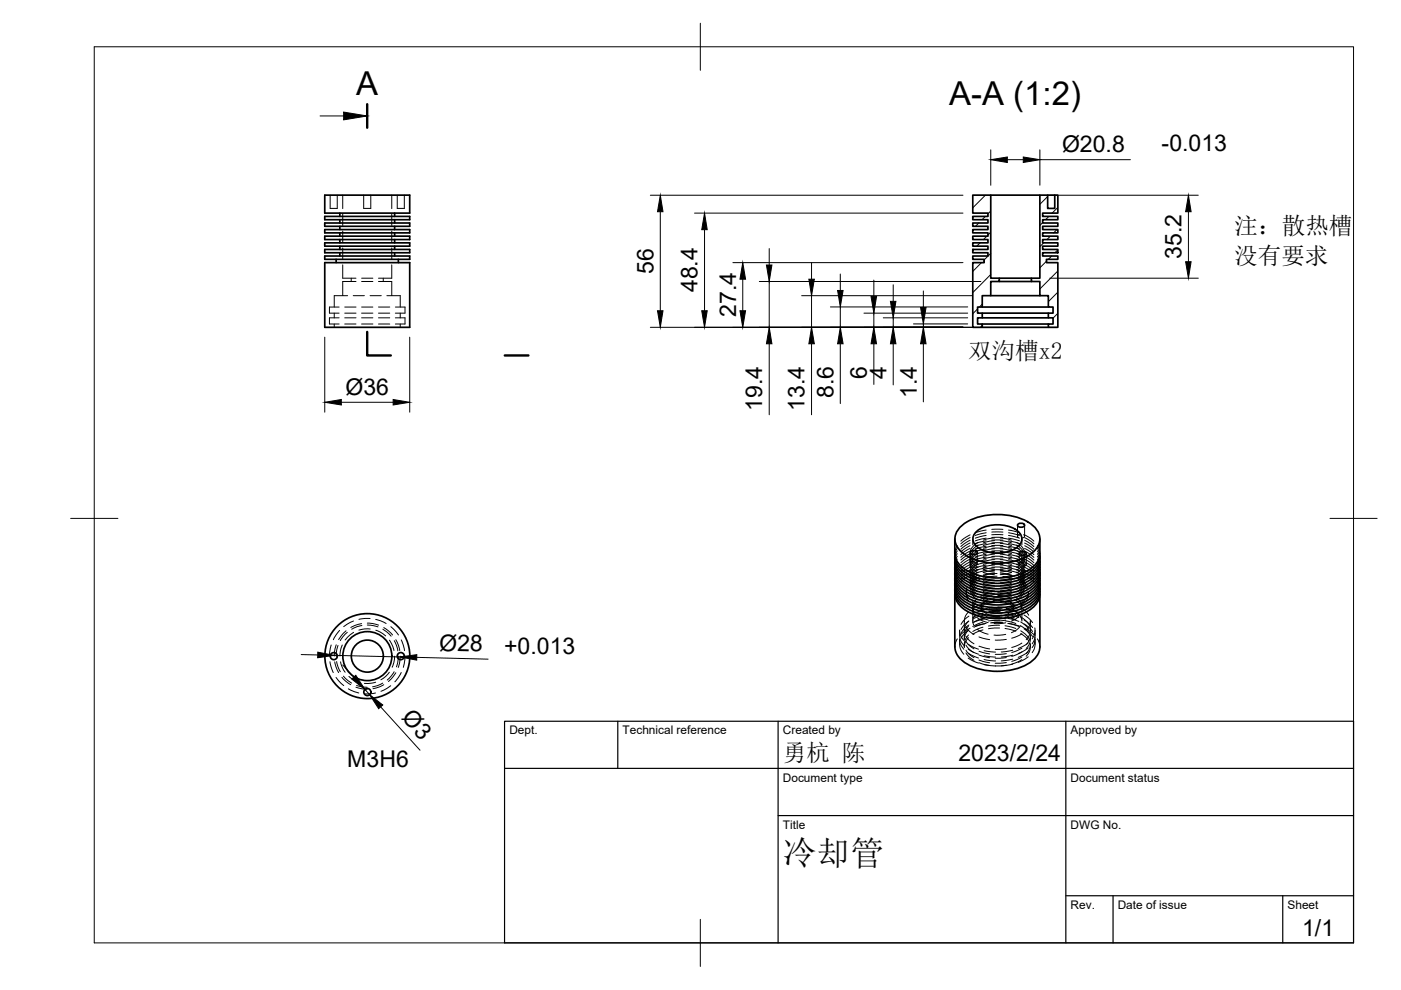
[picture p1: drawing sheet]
<svg xmlns="http://www.w3.org/2000/svg" width="297mm" height="210mm" viewBox="0 0 297 210" stroke-linecap="round" stroke-linejoin="round" font-family="sans-serif">
<!-- layer: Hidden -->
<g fill="none" stroke="#000" stroke-width=".21">
<path d="M70 41.4v2.8h1.5v-2.8M72.7 56.1v2.9h2.8M72.7 41.4v2.8M72.7 45.4v2.4M72.7 49v2.4M72.7 52.6v2.3M74.5 59v.7M75.5 59.7h-2.8v3M76.7 59.7h2.4M76.7 59h2.4M77.1 41.4v2.8h1.5v-2.8M80.2 59.7h2.9v3"/>
<path d="M81.3 59v.7M83.1 56.1v2.9h-2.9M83.1 41.4v2.8M83.1 45.4v2.4M83.1 49v2.4M83.1 52.6v2.3M84.2 41.4v2.8h1.5v-2.8M70.9 66.4v1M70.9 68.7v.7M71.9 67.4h-2.1v1.3h2.1M71.9 65.1h-2.1v1.3h2.1M73.1 68.7h2.4"/>
<path d="M73.1 67.4h2.4M73.1 66.4h2.4M73.1 65.1h2.4M73.7 62.7h-2.8v2.4M74.9 62.7h2.4M76.7 68.7h2.4M76.7 67.4h2.4M76.7 66.4h2.4M76.7 65.1h2.4M78.5 62.7h2.3M80.2 68.7h2.4M80.2 67.4h2.4"/>
<path d="M80.2 66.4h2.4M80.2 65.1h2.4M82 62.7h2.9v2.4M83.8 67.4h2.1v1.3h-2.1M83.8 65.1h2.1v1.3h-2.1M84.9 66.4v1M84.9 68.7v.7M202.9 119.7l-.4 1.4M202.9 118.5l-.4 1.5M202.9 117.4l-.4 1.4M202.9 116.2l-.4 1.5M203 119.1l-.4 .7-.2 1"/>
<path d="M203 118l-.4 .7-.2 1M203 116.8l-.4 .8-.2 .9M203 115.7l-.4 .7-.2 1M205.7 119.7v.5M205.7 119.7l-1 .6-1 .7M205.7 119.1l-2 1.4M205.7 118.6l-2 1.3M205.7 118l-2 1.3M205.7 117.4l-2 1.3M205.7 116.9l-2 1.3M205.7 116.3l-2 1.3M205.7 115.7l-2 1.3"/>
<path d="M205.7 115.1l-2 1.4M205.7 114.5l-2 1.4M205.7 114l-2 1.3M205.7 113.4l-2 1.3M205.7 117.2v2.3M205.7 119.7l.6 1 1 .7M205.7 119.1l.6 1 1 .8M205.7 118.5l.6 1 1 .8M205.7 118l.6 .9 1 .8M206.2 114.3v1.2M206.2 116.7v2.4M206.4 119h-.1a.42 .42 0 0 0-.5 .2 .42 .42 0 0 0 .1 .6"/>
<path d="M207 119.1a.44 .44 0 0 1 .1 .6 .44 .44 0 0 1-.6 .2M207.2 117.2v2.3M207.4 119.6l-1.2 .9a1.12 1.12 0 0 0 .1 1.9l1 .8M207.4 119l-1.2 .9-.4 .9M207.4 118.4l-1.2 .9-.4 .9M207.4 117.9l-1.2 .9-.4 .8M207.4 117.3l-1.2 .9-.4 .9M207.4 116.7l-1.2 .9-.4 .9M207.4 116.2l-1.2 .8-.4 .9M207.4 115.6l-1.2 .9-.4 .8M207.4 115l-1.2 .9-.4 .9M209.1 118.7l-2.3 .5"/>
<path d="M209.1 119.2l-2.3 .6M209.1 118.1l-2.3 .6M209.1 119.8l-2.3 .6M209.1 117.5l-2.3 .6M209.1 117l-2.3 .5M209.1 116.4l-2.3 .6M209.1 115.8l-2.3 .6M209.1 115.2l-2.3 .6M209.1 114.7l-2.3 .5M209.1 114.1l-2.3 .6M209.1 113.5l-2.3 .6M209.1 113l-2.3 .5"/>
<path d="M209.1 112.4l-2.3 .6M210.3 118.5h2.3M210.3 119.1h2.3M210.3 118h2.3M210.3 119.7h2.3M210.3 117.4h2.3M210.3 116.8h2.3M210.3 116.3h2.3M210.3 115.7h2.3M210.3 115.1h2.3M210.3 114.5h2.3M210.3 114h2.3"/>
<path d="M210.3 113.4h2.3M210.3 112.8h2.3M210.3 112.2h2.3M210.9 119.8l-2.4 .4 2.3 .5M210.9 119.2l-2.4 .5M210.9 118.7l-2.4 .4M210.9 118.1l-2.4 .4M210.9 117.5l-2.4 .5M210.9 116.9l-2.4 .5M210.9 116.3l-2.4 .5M210.9 115.8l-2.4 .4M210.9 115.2l-2.4 .5"/>
<path d="M210.9 114.6l-2.4 .5M210.9 114.1l-2.4 .4M212.1 119.8l2.4 .4-2.4 .5M212.1 119.2l2.4 .5M212.1 118.7l2.4 .4M212.1 118.1l2.4 .4M212.1 117.5l2.4 .5M212.1 116.9l2.4 .5M212.1 116.3l2.4 .5M212.1 115.8l2.4 .4M212.1 115.2l2.4 .5M212.1 114.6l2.4 .5"/>
<path d="M212.1 114.1l2.4 .4M213.8 118.7l2.4 .5M213.8 119.2l2.4 .6M213.8 118.1l2.4 .6M213.8 119.8l2.4 .6M213.8 117.5l2.4 .6M213.8 117l2.4 .5M213.8 116.4l2.4 .6M213.8 115.8l2.4 .6M213.8 115.2l2.4 .6M213.8 114.7l2.4 .5M213.8 114.1l2.4 .6"/>
<path d="M213.8 113.5l2.4 .6M213.8 113l2.4 .5M213.8 112.4l2.4 .6M215.6 119.6l1.1 1 .5 .8M215.6 119l1.1 1 .5 .8M215.6 118.5l1.1 .9 .5 .8M215.6 117.9l1.1 .9 .5 .8M215.6 117.3l1.1 1a.98 .98 0 0 1 .1 1.5l-1.2 1.1M215.6 116.7l1.1 1 .5 .8M215.6 116.2l1.1 .9 .5 .8M215.6 115.6l1.1 1 .5 .8M215.6 115l1.1 1 .5 .8"/>
<path d="M215.7 111.4v2.3M216.1 117.4v2.3M216.4 113.2a.43 .43 0 0 0-.6 .2 .43 .43 0 0 0 .1 .6M216.7 114.3v1.2M216.7 116.7v2.4M216.8 119.2h-.1a.42 .42 0 0 0-.5 .2 .42 .42 0 0 0 .1 .6M217 113.4a.44 .44 0 0 1 .1 .6 .44 .44 0 0 1-.5 .1M217.2 119.7l-.4 .7-1.2 1M217.2 118.5l-.7 1.1-.9 .7M217.2 118l-.7 1-.9 .7M217.2 119.7l1 .6 1 .7M217.2 118.6l1 .5 1 .8"/>
<path d="M217.2 117.4l1 .6 1 .8M217.2 116.3l2 1.3M217.2 115.1l2 1.4M217.2 114l2 1.3M217.2 111.4v2.3M217.3 119.1l1.9 1.4M217.3 118l1.9 1.3M217.3 116.9l1.9 1.3M217.3 115.7l1.9 1.3M217.3 114.5l1.9 1.4M217.3 113.4l1.9 1.3M217.3 117.4v.6"/>
<path d="M217.3 118.5v.6M217.3 119.7v.5M217.4 119.4a.43 .43 0 0 1 .1 .5 .43 .43 0 0 1-.6 .2M217.6 117.4v2.3M219.9 119.1l.4 .7 .2 1M219.9 118l.4 .7 .2 1M219.9 116.8l.4 .8 .2 .9M219.9 115.7l.4 .7 .2 1M220 119.7l.5 1.4M220 118.5l.5 1.5M220 117.4l.5 1.4M220 116.2l.5 1.5"/>
<path d="M70.2 136.8l-.4 2.3M71.3 136.7l-.3 .9-.1 1.5M71.7 136.9l-.3 .8-.1 1.4M72 133.7l-1.3 1.9M72.6 136.8l-.4 1.3-.1 1M73.4 133.7l-1.6 1.9M73.6 134.1l-.9 .9-.5 .8M75 131.7l-2.1 1.2M75 134.1l-.8 .5-1 1.1M76.7 132.2l-1.4 .4-.9 .4M76.7 132.6l-1 .3-1.1 .5M77.9 132.5l2.2 .4"/>
<path d="M77.9 132.1l1.1 .1 1.3 .3M78.5 131.1l-2.4 .2M78.5 133.4l-1.2-.1-1.2 .3M79.7 131.3l2.2 .9M79.7 133.6l1 .4 1.1 .8M81.2 133.4l1.7 1.5M81.4 133.1l1 .7 .8 .8M82.6 135.7l.7 1.4 .2 .8M82.9 132.9l1.6 1.7M83.6 135.8l.5 1.1 .2 1.1M83.7 139.1l-.2 1.4-.4 1M83.9 135.6l.6 1.3 .3 1"/>
<path d="M84.5 139.1l-.2 1.5-.2 .8M84.9 139.1l-.2 1.5-.3 .9M85.1 135.7l.7 2.3M85.9 139.1l-.4 2.4M202.9 122l-.4 1.4M202.9 123.1l-.4 1.4M202.9 120.8l-.4 1.5M202.9 124.2l-.4 1.5M203 122.5l-.4 .8-.2 .9M203 121.4l-.4 .7-.2 1M203 123.7l-.4 .7-.2 1M203 120.2l-.4 .8-.2 1"/>
<path d="M203 135.5l-.4 .7-.2 1M203.5 136.5a2.91 2.91 0 0 0 .8 2.2M203.5 135.5a2.91 2.91 0 0 0 .8 2.2M203.5 134.6a2.91 2.91 0 0 0 .8 2.2M203.5 133.6a2.91 2.91 0 0 0 .8 2.2M203.5 133.7v1M203.5 135.5v1.1M204.4 131.7v2M204.4 134.7v.8M204.4 136.6v.6M204.8 138.4l.7 1 1 .6M204.8 137.9l.7 .9 1 .6"/>
<path d="M204.8 136.8l.7 .9 1 .7M204.8 136l.7 .9 1 .7M204.8 134.9l.7 .9 1 .7M204.8 132.9l.7 1 1 .6M204.9 125.4v.6M205 124.6l-.1 .4a2.38 2.38 0 0 0 .5 1.9M205 125.1l-.1 .4a2.38 2.38 0 0 0 .5 2M205.3 139.5l2.2 1.1M205.3 138.5l2.2 1M205.3 137.6l2.2 1.1M205.3 136.6l2.2 1M205.3 135.2l-.6 .8-.3 1.3"/>
<path d="M205.3 134.6l-.6 .8-.3 1.3M205.3 133.6l-.6 .8-.3 1.3M205.3 132.8a2.78 2.78 0 0 0-.9 2M205.3 131.7l-.6 .8-.3 1.3M205.3 129.7a2.79 2.79 0 0 0-.9 2.1M205.4 133.6l-.8 .7-.8 1M205.4 132.5l-.8 .7-.8 1.1M205.4 131.7l-1.2 1.1-.4 .7M205.4 130.6l-.8 .7-.8 1.1M205.7 120.8v.6M205.7 122v.5M205.7 123.1v.6"/>
<path d="M205.7 124.2v.6M205.7 120.3l-2 1.3M205.7 120.9l-1 .5-1 .8M205.7 121.4l-2 1.4M205.7 122l-1 .5-1 .8M205.7 133.2l-2 1.3M205.7 124.8l.6 1 1 .8M205.7 123.7l.6 1 1 .7M205.7 125.4l.6 1 1 .8M205.7 123.1l.6 1 1 .8M205.7 122.5l.6 1 1 .8M205.7 122l.6 1 1 .7"/>
<path d="M205.7 120.8l.6 1 1 .8M205.7 120.3l.6 .9 1 .8M206.2 127.7l1.1 .7 1.2 .4M206.2 128.3l1.1 .6 1.2 .5M206.2 120.3v2.4M206.2 123.9v2.3M206.2 127.4v1.3M206.2 129.2v2.5M206.9 130.2l-.1 .1a1.89 1.89 0 0 0-.4 2.2M206.9 127.8l-.1 .1a1.89 1.89 0 0 0-.4 2.2M206.9 127.2l-.1 .1a1.89 1.89 0 0 0-.4 2.2M207.2 133.4l1.1 .7 1.2 .4"/>
<path d="M207.2 131l1.1 .6 1.2 .4M207.2 130.4l1.1 .6 1.2 .4M207.4 122.5l-1.2 .9a1.1 1.1 0 0 0 .1 1.9l1 .7M207.4 121.3l-1.2 .9-.4 .9M207.4 121.9l-1.2 .9-.4 .8M207.4 120.7l-1.2 .9-.4 .9M207.4 120.2l-1.2 .8-.4 .9M207.6 139.9l2.2 .6M207.6 138.9l2.2 .6M207.6 138.1l2.2 .5M207.6 137l2.2 .6M207.6 135l2.2 .6"/>
<path d="M207.8 122.3l-1 .4-1.1 .8M207.8 122.8l-1 .5-1.1 .8M208 128.7v.5M208.4 133.6l-2.2 .9M208.4 133l-2.2 .9M208.4 131.9l-2.2 .9M208.4 131.1l-2.2 .9M208.4 130l-2.2 1M208.4 128.1l-2.2 .9M208.4 126.5l2.4 .5M208.4 127.1l2.4 .5M208.4 126l2.4 .4"/>
<path d="M208.4 127.7l2.4 .4M208.4 125.4l2.4 .4M208.4 124.8l2.4 .5M208.4 124.2l2.4 .5M208.4 123.7l2.4 .4M208.4 123.1l2.4 .5M208.4 122.5l2.4 .5M208.6 130.3l.8 .5 1.3 .3M208.6 129.7l.8 .6 1.3 .3M208.6 139.8l2.5 .3M208.6 139l2.5 .3M208.6 138l2.5 .3"/>
<path d="M208.8 132.2l-2.3 .8M208.8 131.2l-2.3 .7M208.8 130.4l-2.3 .7M208.8 129.3l-2.3 .7M209.1 120.4l-2.3 .6M209.1 121l-2.3 .6M209.1 132.2l-2.3 .6M209.4 127.6l-1 .7-.3 .6v.4M209.4 127.1l-1 .7-.3 .6v.3M209.7 129l2.4 .2M209.7 129.6l2.4 .1M210.3 120.3h2.3"/>
<path d="M210.3 120.8h2.3M210.3 132h2.3M210.3 128.8l-1.2 .2-1.2 .5M210.3 126.3l-1.2 .3-1.2 .4M210.3 125.7l-1.2 .3-1.2 .5M210.5 127.4l1.5-.1 .8 .2M210.5 126.8l1.5-.1 .8 .2M210.9 120.4l-2.4 .4 2.3 .5M210.9 120.9l-2.4 .5 2.3 .4M210.9 121.5l-2.4 .5 2.3 .4M211.4 121.6l-2.4 .3M211.4 122.2l-2.4 .3"/>
<path d="M211.5 128.7l2.5 .4M211.5 126.3l2.5 .3M211.5 125.7l2.5 .4M211.9 133.2l-2.3 .1M211.9 132.6l-2.3 .1M211.9 131.5l-2.3 .1M211.9 130.7l-2.3 .1M211.9 129.6l-2.3 .2M211.9 127.7l-2.3 .1M212.1 120.4l2.4 .4-2.4 .5M212.1 120.9l2.4 .5-2.4 .4M212.1 121.5l2.4 .5-2.4 .4"/>
<path d="M212.5 132l-2.5 .1M212.5 131h-2.5M212.5 130.1l-2.5 .1M212.5 129.1h-2.5M212.6 121.7l2.4 .5M212.6 122.2l2.4 .6M213.1 133.3l2.3 .5M213.1 132.7l2.3 .6M213.1 131.6l2.3 .6M213.1 130.8l2.3 .6M213.1 129.7l2.3 .6M213.1 127.8l2.3 .5"/>
<path d="M213.2 134.5l-2.4 .2M213.2 132.1l-2.4 .1M213.2 131.5l-2.4 .1M213.4 139.4l-2.4 .2M213.4 138.6l-2.4 .1M213.4 137.5l-2.4 .2M213.4 135.6l-2.4 .1M213.7 132.2l2.3 .6M213.7 131.1l2.3 .7M213.7 130.3l2.3 .7M213.7 129.2l2.3 .7M213.8 120.4l2.4 .6"/>
<path d="M213.8 121l2.4 .6M213.8 132.2l2.4 .6M213.9 127.9l.6 .4a1.19 1.19 0 0 1 .2 1.4M213.9 127.3l.6 .5a1.19 1.19 0 0 1 .2 1.4M214 130.5l-1 .5-1.2 .2M214 130l-1 .4-1.2 .2M214.4 126.5l-2.3 .5M214.4 127.1l-2.3 .5M214.4 126l-2.3 .4M214.4 127.7l-2.3 .4M214.4 125.4l-2.3 .4M214.4 124.8l-2.3 .5"/>
<path d="M214.4 124.2l-2.3 .5M214.4 123.7l-2.3 .4M214.4 123.1l-2.3 .5M214.4 122.5l-2.3 .5M214.7 139.8l-2.4 .3M214.7 138.9l-2.4 .4M214.7 137.9l-2.4 .3M214.9 128.7v.5M215.1 129.6l1.1 .9 .4 1M215.1 127.1l1.1 1 .4 .9M215.1 126.5l1.1 1 .4 .9M215.6 121.3l.8 .6 .8 1.2"/>
<path d="M215.6 121.9l.8 .6 .8 1.1M215.6 120.7l.8 .7 .8 1.1M215.6 122.5l.8 .6 .8 1.1M215.6 120.2l.8 .6 .8 1.1M215.7 128.3l-2.3 .7M215.7 128.9l-2.3 .7M216.1 122.7l.9 .7 .8 1M216.1 123.3l.9 .6 .8 1.1M216.4 132.7l-1 1-1 .4M216.4 130.2l-1 1-1 .5M216.4 129.6l-1 1.1-1 .4M216.4 134.3l1 .7 .7 .9"/>
<path d="M216.4 133.7l1 .7 .7 1M216.4 132.7l1 .7 .7 .9M216.4 131.9l1 .6 .7 1M216.4 130.8l1 .7 .7 .9M216.4 128.8l1 .7 .7 .9M216.7 139.9l-2.2 .9M216.7 139.3l-2.2 .9M216.7 138.2l-2.2 1M216.7 137.4l-2.2 .9M216.7 136.3l-2.2 1M216.7 134.4l-2.2 .9M216.7 120.3v2.4"/>
<path d="M216.7 123.9v2.3M216.7 127.4v1.3M216.7 129.2v2.5M217.1 133.3l1 .8 .8 .9M217.1 132.3l1 .7 .8 .9M217.1 131.5l1 .7 .8 .9M217.1 130.4l1 .7 .8 .9M217.2 124.3l-.7 1-.9 .7M217.2 124.9l-.7 1-.9 .7M217.2 123.7l-.7 1.1-.9 .7M217.2 125.4l-.7 1.1-.9 .7M217.2 123.1l-.7 1.1-.9 .7"/>
<path d="M217.2 122.6l-.7 1-.9 .7M217.2 122l-.4 .7-1.2 1.1M217.2 121.4l-.4 .7-1.2 1.1M217.2 120.8l-.4 .8-1.2 1M217.2 120.3l-.4 .7-1.2 1M217.2 120.9l1 .5 1 .8M217.2 122l1 .5 1 .8M217.3 120.3l1.9 1.3M217.3 121.4l1.9 1.4M217.3 133.2l1.9 1.3M217.3 120.8v.6M217.3 122v.5"/>
<path d="M217.3 123.1v.6M217.3 124.2v.6M218 139.2l-2.1 1.2M218 138.2l-2.1 1.2M218 137.4l-1.2 .7-.9 .4M218 136.3l-2.1 1.2M218 125.6v.2a2.94 2.94 0 0 1-1.2 1.8M218 126.2v.2a2.94 2.94 0 0 1-1.2 1.8M218.1 125.4v.6M218.5 137l-.1 .5a2.79 2.79 0 0 1-.8 1.6M218.5 136.5l-.1 .4a2.79 2.79 0 0 1-.8 1.7M218.5 135.4l-.1 .5a2.66 2.66 0 0 1-.8 1.6"/>
<path d="M218.5 134.6l-.1 .4a2.79 2.79 0 0 1-.8 1.7M218.5 133.5l-.1 .5a2.79 2.79 0 0 1-.8 1.6M218.5 131.5l-.3 1.4-.6 .8M218.5 131.7v2M218.5 134.7v.8M218.5 136.6v.6M219.4 136.1v1.1l-.6 1.2M219.4 135v1.1l-.6 1.2M219.4 134.2v.2a2.92 2.92 0 0 1-.6 2.1M219.4 133.1v1.1l-.6 1.2M219.5 133.7v1M219.5 135.5v1.1"/>
<path d="M219.9 122.5l.4 .8 .2 .9M219.9 121.4l.4 .7 .2 1M219.9 123.7l.4 .7 .2 1M219.9 120.2l.4 .8 .2 1M219.9 135.5l.4 .7 .2 1M220 122l.5 1.4M220 123.1l.5 1.4M220 120.8l.5 1.5M220 124.3l.5 1.4M70 140.3l.7 2.3M71 140.3l.2 1.1 .6 1.2M71.2 143.6l1.7 1.8"/>
<path d="M71.4 140.3l.2 1 .6 1.1M72.2 140.3l.4 1.2 .6 1M72.5 143.6l.8 .9 1.1 .7M72.8 143.4l1.7 1.4M73.9 146l2.2 .9M74 143.4l.8 .6 1.3 .6M75.5 145.7l1.2 .3 1.2 .1M75.6 145.3l2.3 .4M79.6 146.9l-2.3 .2M79.7 144.6l-1 .3h-1.4M81.2 144.8l-1.1 .6-1.1 .2M81.4 145.2l-.9 .4-1.4 .4"/>
<path d="M82.5 142.5l-.7 .9-1 .7M82.8 145.4l-2 1.2M83.6 142.4l-1.5 1.8M83.9 142.6l-1.5 1.9M85.1 142.6l-1.4 2M207.6 140.5l2.2 .6M208.6 140.9l2.5 .3M213.4 141l-2.4 .2M213.4 140.5l-2.4 .1M214.7 140.8l-2.4 .4"/>
</g>
<!-- layer: Visible -->
<g fill="none" stroke="#000" stroke-width=".36">
<path d="M68.9 52.9h18v.7h-18zM68.9 51.5h18v.7h-18zM68.9 54.3h18v.7h-18zM68.9 50.1h18v.7h-18zM68.9 55.7h18v13.7h-18zM68.9 48.7h18v.7h-18zM68.9 47.3h18v.7h-18zM68.9 45.9h18v.7h-18zM68.9 41.4h18v3.8h-18zM71.3 55v.7M72.1 45.2v.7M72.1 46.6v.7"/>
<path d="M72.1 48v.7M72.1 49.4v.7M72.1 50.8v.7M72.1 52.2v.7M72.1 53.6v.7M83.7 45.2v.7M83.7 46.6v.7M83.7 48v.7M83.7 49.4v.7M83.7 50.8v.7M83.7 52.2v.7M83.7 53.6v.7"/>
<path d="M84.5 55v.7M206.2 41.4h3.9v17.6h1.8v.7h-1.8v3h-1.8v2.4h-1v1.3h1v1h-1v1.3h1v.7h-2.1v-13.7h2.5v-.7h-2.5v-.7h3.3v-.7h-3.3v-.7h3.3v-.7h-3.3v-.7h3.3v-.7h-3.3v-.7h3.3v-.7h-3.3v-.7h3.3v-.7h-3.3v-.7h3.3v-.7h-3.3v-.7h3.3v-.7h-3.3zM210.1 41.4h10.4M211.9 59.7h6.8M211.9 59h6.8M220.5 41.4h1.6v2.8h1.5v-2.8h.7v3.8h-3.2v.7h3.2v.7h-3.2v.7h3.2v.7h-3.2v.7h3.2v.7h-3.2v.7h3.2v.7h-3.2v.7h3.2v.7h-3.2v.7h3.2v.7h-3.2v.7h3.2v.7h-2.4v.7h2.4v13.7h-2v-.7h1v-1.3h-1v-1h1v-1.3h-1v-2.4h-1.8v-3h-1.8v-.7h1.8zM222.1 41.4h1.5M208.3 69.4h14M208.3 68.7h14M208.3 67.4h14M208.3 66.4h14M208.3 65.1h14"/>
<path d="M210.1 62.7h10.4M202.4 114.3v3.1M202.4 118v.5M202.4 119.1v.6M202.5 117.4a4.7 4.7 0 0 0 3.1 3.9 14.1 14.1 0 0 0 12.7-.5 4.4 4.4 0 0 0 2.2-3.4M202.5 119.9a4.8 4.8 0 0 0 3.4 4.4 14 14 0 0 0 12.6-.9 3.9 3.9 0 0 0 2-3.5M202.5 118.8a4.8 4.8 0 0 0 3.4 4.4 14 14 0 0 0 12.6-.9 3.9 3.9 0 0 0 2-3.5M202.5 117.7a4.8 4.8 0 0 0 3.4 4.3 14 14 0 0 0 12.6-.9 3.9 3.9 0 0 0 2-3.4M203.5 111.8a12.4 12.4 0 0 1 10.3-2.5 9.2 9.2 0 0 1 6.1 3.2 3.5 3.5 0 0 1-1.2 4.8 13.6 13.6 0 0 1-14.5 0 3.5 3.5 0 0 1-.7-5.5zM205.9 116.9l.5-.2a.58 .58 0 0 1 .8 .6l-.8 .3a.58 .58 0 0 1-.7-.5zM207.1 112.6a7.7 7.7 0 0 1 8.7 0 2.14 2.14 0 0 1 .8 2.1 2.14 2.14 0 0 1-1.5 1.7 7.8 7.8 0 0 1-8-.5 2.01 2.01 0 0 1 0-3.3zM216 111.1l.5-.2a.58 .58 0 0 1 .7 .6l-.7 .3a.58 .58 0 0 1-.7-.5z"/>
<path d="M216.3 117l.5-.1a.58 .58 0 0 1 .8 .6l-.8 .3a.58 .58 0 0 1-.7-.6zM220.5 119.1a4.1 4.1 0 0 1-2.2 4 13.9 13.9 0 0 1-13.6 0 4.4 4.4 0 0 1-2.2-3.4M220.5 118a4.1 4.1 0 0 1-2.2 3.9 13.9 13.9 0 0 1-13.6 0 4.4 4.4 0 0 1-2.2-3.4M220.5 114.3v3.1M202.4 120.2v.6M202.4 121.4v.6M202.4 122.5v.6M202.4 123.7v.5M202.4 124.8v.6M202.4 126v11.2M202.5 123.4a4.8 4.8 0 0 0 3.4 4.3 14 14 0 0 0 12.6-.8 3.9 3.9 0 0 0 2-3.5M202.5 124.5a4.8 4.8 0 0 0 3.4 4.4 14 14 0 0 0 12.6-.9 3.9 3.9 0 0 0 2-3.5"/>
<path d="M202.5 122.2a4.8 4.8 0 0 0 3.4 4.4 14 14 0 0 0 12.6-.9 3.9 3.9 0 0 0 2-3.5M202.5 125.7a4.8 4.8 0 0 0 3.4 4.3 14 14 0 0 0 12.6-.8 3.9 3.9 0 0 0 2-3.5M202.5 121.1a4.8 4.8 0 0 0 3.4 4.3 14 14 0 0 0 12.6-.8 3.9 3.9 0 0 0 2-3.5M220.5 123.7a4.1 4.1 0 0 1-2.2 3.9 13.9 13.9 0 0 1-13.6 0 4.4 4.4 0 0 1-2.2-3.4M220.5 122.5a4.1 4.1 0 0 1-2.2 4 13.9 13.9 0 0 1-13.6 0 4.4 4.4 0 0 1-2.2-3.4M220.5 124.8a4.1 4.1 0 0 1-2.2 4 13.9 13.9 0 0 1-13.6 0 4.4 4.4 0 0 1-2.2-3.4M220.5 121.4a4.1 4.1 0 0 1-2.2 3.9 13.9 13.9 0 0 1-13.6 0 4.4 4.4 0 0 1-2.2-3.4M220.5 126v11.2a4.7 4.7 0 0 1-3.1 3.9 14.1 14.1 0 0 1-12.7-.5 4.4 4.4 0 0 1-2.2-3.4M220.5 120.2a4.1 4.1 0 0 1-2.2 4 13.9 13.9 0 0 1-13.6 0 4.4 4.4 0 0 1-2.2-3.4"/>
<circle cx="70.8" cy="139.1" r=".75"/>
<circle cx="77.9" cy="139.1" r="9"/>
<circle cx="77.9" cy="139.1" r="5.2"/>
<circle cx="77.9" cy="139.1" r="3.4"/>
<circle cx="85" cy="139.1" r=".75"/>
<circle cx="77.9" cy="146.7" r=".75"/>
</g>
<!-- layer: BORDER -->
<path d="M20 9.9h267v190h-267zM148.5 4.9v10M15 109.9h10M282 109.9h10M148.5 194.9v10" fill="none" stroke="#000" stroke-width=".21"/>
<!-- layer: TITLEBLOCK -->
<path d="M107 152.9h180v47h-180zM131 152.9v10M165 152.9v47M226 152.9v47M107 162.9h180M165 172.9h122M226 189.9h61M236 189.9v10M272 189.9v10" fill="none" stroke="#000" stroke-width=".25"/>
<!-- layer: FD_Dimensions -->
<g fill="none" stroke="#000" stroke-width=".21">
<path d="M210.1 31.8v7.5M213.6 33.9h3.4M220.5 31.8v7.5M220.5 33.9h19.2M137.9 41.4h66.3M140 44.9v21M147.3 45.2h56.9M149.4 48.7v17.2M155.4 55.7h48.8M157.5 59.2v6.7M161 59.7h47M163.1 52.7v3.5"/>
<path d="M163.1 59.7v9.7M172.1 55.7v3.5M178.2 58.1v3.5M185.3 59.4v3.5M222.6 41.4h31.5M222.6 59h31.5M252 44.9v10.6M68.9 71.5v15.9M86.9 71.5v15.9M137.9 69.4h68.3M163.1 72.9v15M170 62.7h36.2"/>
<path d="M172.1 62.7v6.7M172.1 72.9v15M176.1 65.1h29.1M178.2 65.1v4.3M178.2 72.9v12.7M183.2 66.4h22M185.3 66.4v3M185.3 72.9v8.6M187.3 67.4h17.9M189.4 60.4v3.5M189.4 67.4v2M189.4 72.9v8.7"/>
<path d="M193.7 68.7h11.5M195.8 61.7v3.5M195.8 68.7v.7M195.8 72.9v12.3M72.4 85.3h11M63.9 138.8l3.5 .1M70.9 139l14 .3M88.3 139.4l15.2 .4M72.7 141l2.3 2.6M77.4 146.2l1 1.1M80.7 149.9l8.3 9.2"/>
</g>
<g fill="#000" stroke="#000" stroke-width=".21">
<path d="M210.1 33.9l3.5-.6v1.2zM217 33.3l3.5 .6-3.5 .6zM140 41.4l.6 3.5h-1.2zM149.4 45.2l.5 3.5h-1.1zM157.5 55.7l.6 3.5h-1.2zM162.5 56.2h1.2l-.6 3.5zM171.5 59.2h1.2l-.6 3.5zM252 41.4l.5 3.5h-1.1zM251.4 55.5h1.1l-.5 3.5zM139.4 65.9h1.2l-.6 3.5zM148.8 65.9h1.1l-.5 3.5zM156.9 65.9h1.2l-.6 3.5z"/>
<path d="M163.1 69.4l.6 3.5h-1.2zM172.1 69.4l.6 3.5h-1.2zM177.6 61.6h1.2l-.6 3.5zM178.2 69.4l.6 3.5h-1.2zM184.7 62.9h1.1l-.5 3.5zM185.3 69.4l.5 3.5h-1.1zM188.8 63.9h1.1l-.5 3.5zM189.4 69.4l.5 3.5h-1.1zM195.2 65.2h1.1l-.5 3.5zM195.8 69.4l.5 3.5h-1.1zM68.9 85.3l3.5-.6v1.2zM83.4 84.7l3.5 .6-3.5 .6z"/>
<path d="M67.4 138.3l3.5 .7-3.5 .5zM84.9 139.3l3.5-.5-.1 1.2zM74.6 144l.8-.8 2 3zM78.4 147.3l2.8 2.2-.9 .8z"/>
</g>
<!-- layer: Hatching -->
<g fill="none" stroke="#000" stroke-width=".21">
<path d="M206.4 52.9l-.1 .1M207.5 47.3l-.7 .7M207.8 51.5l-.7 .7M208.1 55.7l-1.8 1.8M208.9 41.4l-2.6 2.6M208.9 45.9l-.7 .7M209.2 50.1l-.7 .7M210.1 44.7l-.6 .6M210.1 49.2l-.6 .6M210.1 53.7l-1.4 1.4M210.1 58.2l-3.8 3.8M221.1 47.2l-.6 .6"/>
<path d="M221.3 51.5l-.8 .8M221.9 55.4l-1.4 1.4M222.1 41.7l-1.6 1.6M222.4 45.9l-.7 .7M222.7 50.1l-.7 .7M223 54.3l-.7 .7M224.1 48.7l-.7 .7M224.3 44l-1.2 1.2M224.3 53l-.6 .6M224.3 57.5l-3.8 3.8M207.3 65.5l-1 1M208.3 64.5l-.6 .6"/>
<path d="M208.3 69l-.4 .4M224.3 62l-2 2M224.3 66.5l-1 1"/>
</g>
<!-- layer: Section Lines -->
<path d="M77.9 22.1v5M77.9 70.4v5h5M107 75.4h5" fill="none" stroke="#000" stroke-width=".51"/>
<path d="M67.9 24.6h5" fill="none" stroke="#000" stroke-width=".21"/>
<path d="M72.9 23.8l5 .8-5 .8z" fill="#000" stroke="#000" stroke-width=".21"/>
<text font-size="7.2" x="166" y="183.4">冷却管</text>
<g font-size="7">
<text x="75.5" y="20.1">A</text>
<text x="201.2" y="22.2">A-A (1:2)</text>
</g>
<g font-size="5">
<text x="261.7" y="49.6">注：散热槽</text>
<text x="261.7" y="56">没有要求</text>
<text x="205.3" y="76.2">双沟槽x2</text>
<text x="166" y="161.4">勇杭 陈</text>
</g>
<g font-size="4.9">
<text x="225.2" y="32.3">Ø20.8</text>
<text x="246.3" y="31.9">-0.013</text>
<text x="138.5" y="58.1" transform="rotate(-90 138.5 58.1)">56</text>
<text x="250.5" y="54.9" transform="rotate(-90 250.5 54.9)">35.2</text>
<text x="147.9" y="62" transform="rotate(-90 147.9 62)">48.4</text>
<text x="156.1" y="67.2" transform="rotate(-90 156.1 67.2)">27.4</text>
<text x="73.3" y="83.7">Ø36</text>
<text x="183.8" y="80.3" transform="rotate(-90 183.8 80.3)">6</text>
<text x="188" y="80.3" transform="rotate(-90 188 80.3)">4</text>
<text x="161.6" y="87.1" transform="rotate(-90 161.6 87.1)">19.4</text>
<text x="170.6" y="87.1" transform="rotate(-90 170.6 87.1)">13.4</text>
<text x="176.7" y="84.4" transform="rotate(-90 176.7 84.4)">8.6</text>
<text x="194.4" y="84.3" transform="rotate(-90 194.4 84.3)">1.4</text>
<text x="93.1" y="138" transform="rotate(1 93.1 138)">Ø28</text>
<text x="106.9" y="138.6">+0.013</text>
<text x="85" y="152.3" transform="rotate(48 85 152.3)">Ø3</text>
<text x="203.2" y="161.4">2023/2/24</text>
<text x="73.6" y="162.6">M3H6</text>
<text x="276.1" y="198.6">1/1</text>
</g>
<g font-size="2.5">
<text x="108" y="155.7">Dept.</text>
<text x="132" y="155.7">Technical reference</text>
<text x="166" y="155.7">Created by</text>
<text x="227" y="155.7">Approved by</text>
<text x="166" y="165.7">Document type</text>
<text x="227" y="165.7">Document status</text>
<text x="166" y="175.7">Title</text>
<text x="227" y="175.7">DWG No.</text>
<text x="227" y="192.7">Rev.</text>
<text x="237" y="192.7">Date of issue</text>
<text x="273" y="192.7">Sheet</text>
</g>
</svg>
